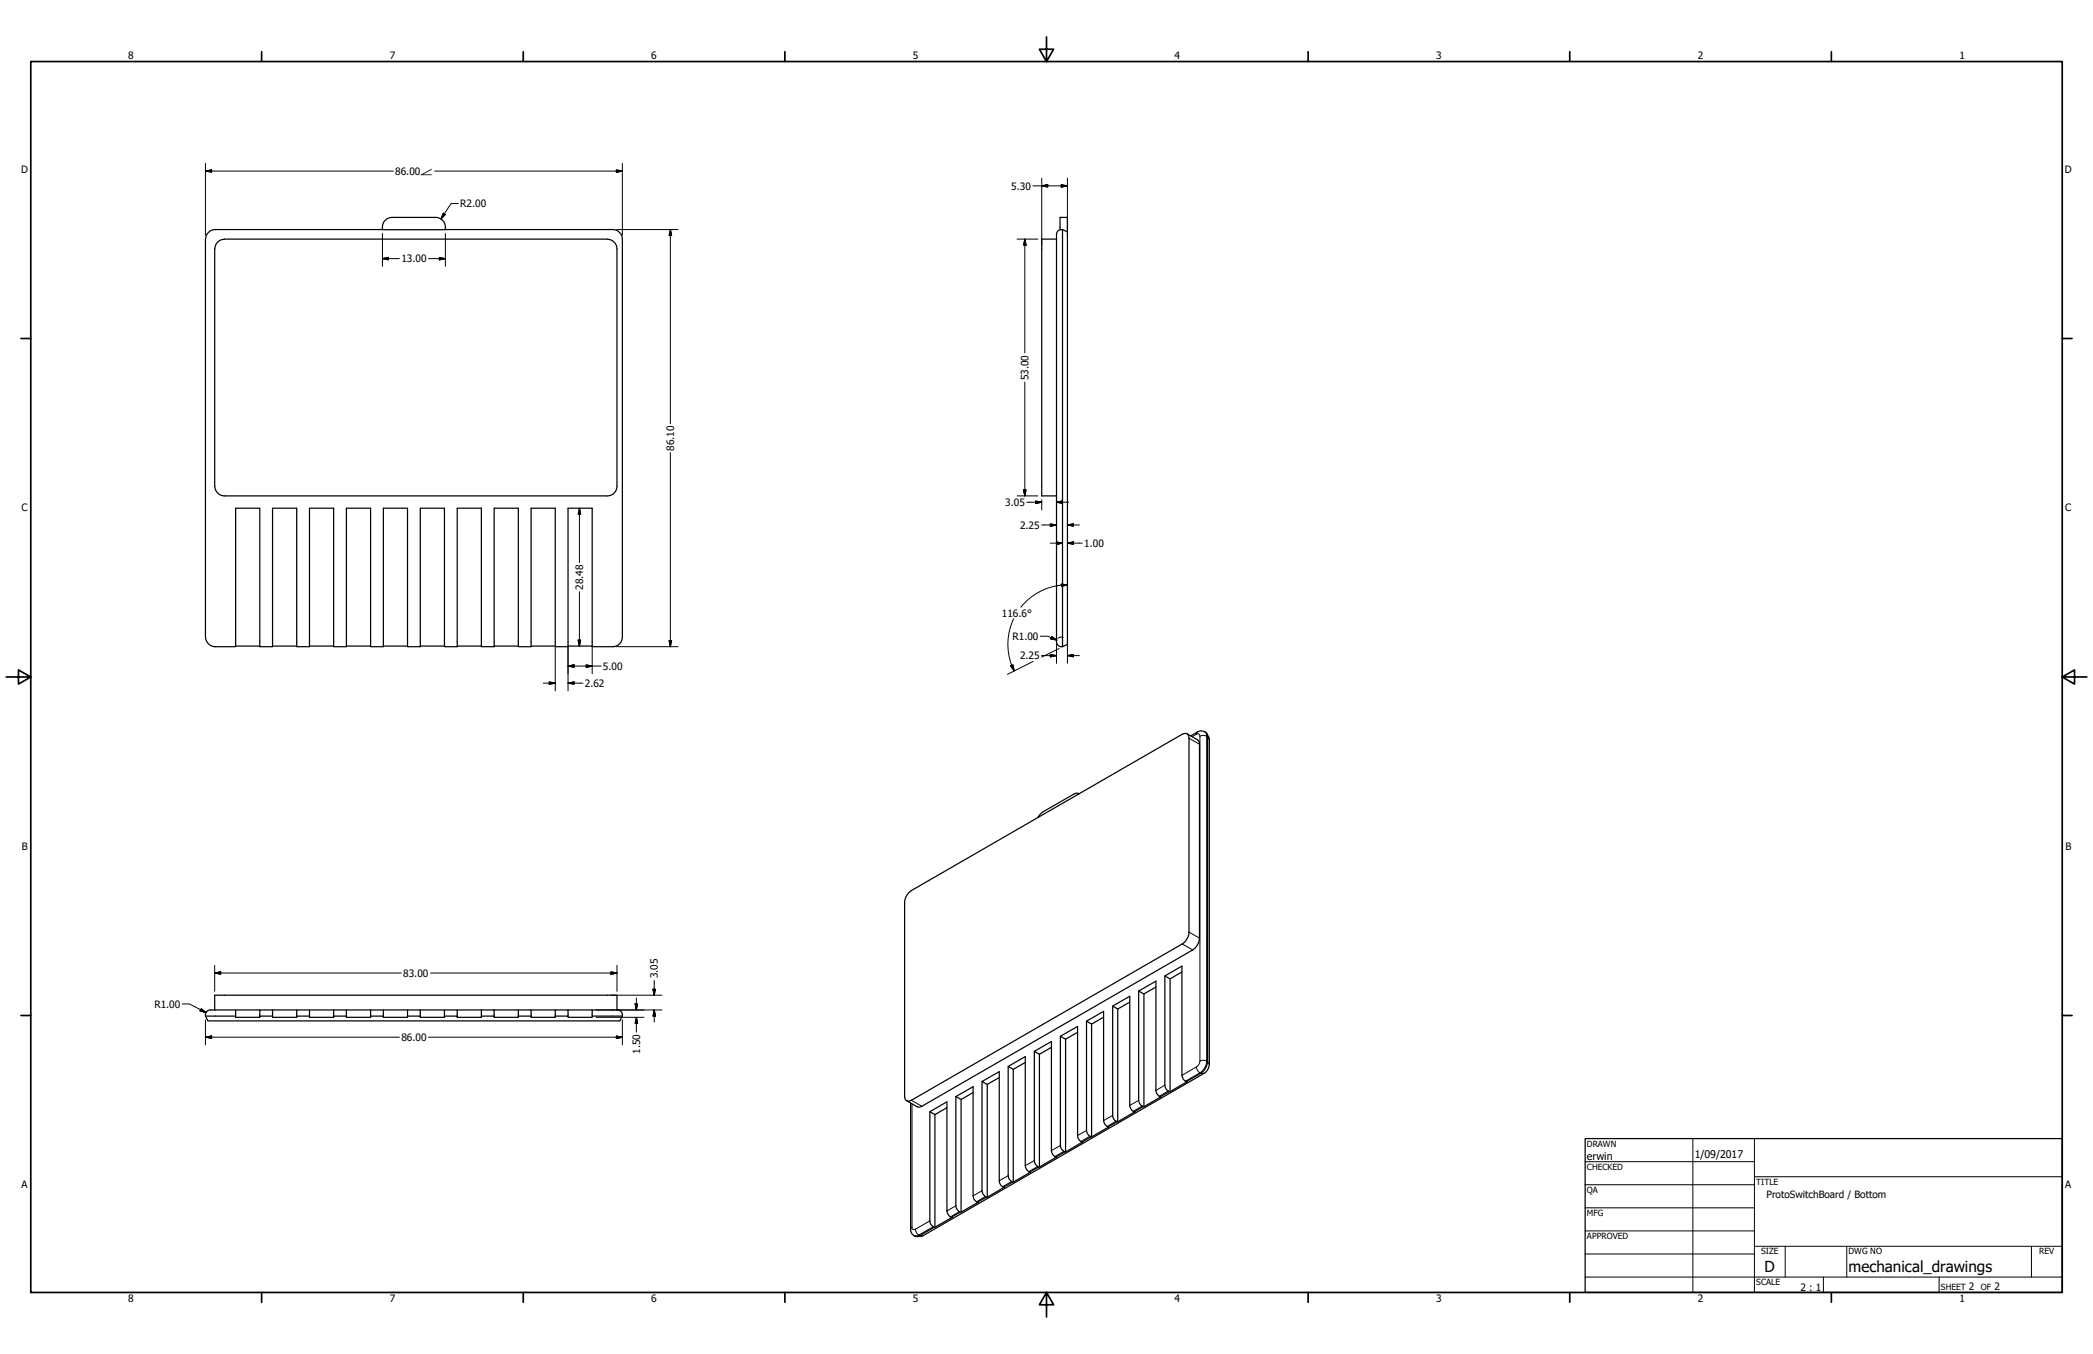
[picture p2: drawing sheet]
<svg xmlns="http://www.w3.org/2000/svg" width="864mm" height="559mm" viewBox="0 0 864 559" stroke-linecap="round" stroke-linejoin="round" font-family="sans-serif">
<!-- layer: Visible (ANSI) -->
<g fill="none" stroke="#000" stroke-width=".51">
<path d="M157.8 93.7v1.1h26v-1.1M157.8 94.7h-69a4.1 4.1 0 0 0-4 4v164.2a4 4 0 0 0 4 4h8.4v-57.2h10v57.2h5.3v-57.2h9.9v57.2h5.3v-57.2h10v57.2h5.2v-57.2h10v57.2h5.3v-57.2h9.9v57.2h5.3v-57.2h10v57.2h5.3v-57.2h9.9v57.2h5.3v-57.2h10v57.2h5.2v-57.2h10v57.2h5.3v-57.2h9.9v57.2h8.5a4 4 0 0 0 4-4v-164.2a4 4 0 0 0-4-4h-69M161.8 89.7a4 4 0 0 0-4 4M161.8 89.7h18a4 4 0 0 1 4 4M435.9 98.7h-6.1v106h6.1M437.4 94.8v-5.1h3v6M438.4 94.7l2 1v170.2l-2 1zM438.4 94.7l-1 .1-.9 .5-.6 1.4v168.2l.6 1.4 .9 .5 1 .1M88.6 102.7v98M88.6 102.7a4 4 0 0 1 4-4h158a4.1 4.1 0 0 1 4 4M254.6 102.7v98M88.6 200.7a4 4 0 0 0 4 4h158a4 4 0 0 0 4-4"/>
<path d="M97.2 266.6h10M112.5 266.6h9.9M127.7 266.6h10M142.9 266.6h10M158.2 266.6h9.9M173.4 266.6h10M188.7 266.6h9.9M203.9 266.6h10M219.1 266.6h10M234.4 266.6h9.9M494.9 307.1v80.1M498.3 304v134.1a6.4 6.4 0 0 1-2.9 4.9l-12.6 7.5-25.7 14.6h.4l-71.7 41.4"/>
<path d="M498.8 304.4l.2 134.9a4.8 4.8 0 0 1-2.2 3.7l-115.9 67-.9 .2M445.1 327.5l-1.2-.2-.8 .4-12.7 7.3-2.2 2.4M375.2 368.2l112.6-65.2a1.72 1.72 0 0 1 2-.1 1.72 1.72 0 0 1 .8 1.8v80a6.1 6.1 0 0 1-2.8 4.9l-111.8 64.5a1.72 1.72 0 0 1-1.9 .2 1.72 1.72 0 0 1-.8-1.9v-80a6 6 0 0 1 1.9-4.2zM492.1 392l-111.7 64.6M84.8 419.4l1 1.9h170l1-1.9M84.8 419.4h12.4v.5h10v-.5h5.3v.5h9.9v-.5h5.3v.5h10v-.5h5.2v.5h10v-.5h5.3v.5h9.9v-.5h5.3v.5h10v-.5h5.3v.5h9.9v-.5h5.3v.5h10v-.5h5.2v.5h10v-.5h5.3v.5h9.9v-.5h12.5M86.8 416.8l-1.4 .6-.6 .9v1.1M86.8 416.8h10.4v2.6M88.6 416.8v-6.1h166v6.1M97.2 416.8h10M107.2 419.4v-2.6h5.3v2.6M112.5 416.8h9.9"/>
<path d="M122.4 419.4v-2.6h5.3v2.6M127.7 416.8h10M137.7 419.4v-2.6h5.2v2.6M142.9 416.8h10M152.9 419.4v-2.6h5.3v2.6M158.2 416.8h9.9M168.1 419.4v-2.6h5.3v2.6M173.4 416.8h10M183.4 419.4v-2.6h5.3v2.6M188.7 416.8h9.9M198.6 419.4v-2.6h5.3v2.6M203.9 416.8h10"/>
<path d="M213.9 419.4v-2.6h5.2v2.6M219.1 416.8h10M229.1 419.4v-2.6h5.3v2.6M234.4 416.8h9.9M244.3 419.4v-2.6h8.5a3.6 3.6 0 0 1 3.4 .6l.5 .9 .1 1.1M455.4 419.8l-5 2.9-2.1-1.3 7.1-4v45.1M459.1 415.2v45.1M461.2 416.4v46.6M466.2 413.6l-5 2.8-2.1-1.2 7.1-4v45M469.8 409v45.1M472 410.2v46.6M476.9 407.4l-4.9 2.8-2.2-1.2 7.1-4.1v45.1"/>
<path d="M480.6 402.8v45.1M482.8 404v46.5M487.7 401.1l-4.9 2.9-2.2-1.2 7.1-4.1v45.1M423 438.5l-4.9 2.8-2.1-1.2 7-4v45M426.8 433.9v45.1M428.9 435.1v46.5M433.8 432.2l-4.9 2.9-2.1-1.2 7-4.1v45.1M437.5 427.7v45.1M439.7 428.9v46.5M444.6 426l-4.9 2.9-2.2-1.2 7.1-4.1v45M448.3 421.4v45.1M450.4 422.7v46.5"/>
<path d="M383.7 458.8v45.1M385.8 460v46.5M390.7 457.1l-4.9 2.9-2.1-1.2 7-4.1v45M394.4 452.6v45M396.6 453.8v46.5M401.5 450.9l-4.9 2.9-2.2-1.2 7.1-4.1v45M405.2 446.3v45.1M407.4 447.5v46.6M412.3 444.7l-4.9 2.8-2.2-1.2 7.1-4v45M416 440.1v45.1M418.1 441.3v46.6M467.6 458.7l.3 .2"/>
<path d="M471.3 456.5l.3 .3M478.3 452.4l.4 .2M482 450.3l.4 .2M489.1 446.2l.4 .2M435.2 477.3l.4 .2M439 475.2l.3 .2M446 471.1l.4 .2M449.7 468.9l.4 .3M456.8 464.9l.3 .2M460.5 462.7l.4 .3M402.9 496l.4 .2M406.6 493.8l.4 .3"/>
<path d="M413.7 489.8l.3 .2M417.4 487.6l.4 .3M424.5 483.6l.3 .1M428.2 481.4l.3 .2M385.1 506.3l.3 .2M385.8 506.5l-6.3 3.5-1.4 .3-.7-.1M392.1 502.2l.4 .2M395.9 500.1l.3 .2"/>
</g>
<!-- layer: Visible Narrow (ANSI) -->
<g fill="none" stroke="#000" stroke-width=".41">
<path d="M490.6 304.7l4.3 2.4M493.6 303l-1.7 1M494.1 302.1l-.5 .9 1.1-.1 .4 .9M495.1 303.8a2.75 2.75 0 0 1 2.8 0M495.1 303.8v134.1M497.1 302l.7 1 .1 .8M497.9 303.8l1.1 1.4M497.9 303.8v134.1M487.8 389.6l4.3 2.4M490.6 384.7l4.3 2.5M495.1 437.9a3.2 3.2 0 0 1 2.8 0M495.1 437.9a3.1 3.1 0 0 1-1.5 2.4 3.3 3.3 0 0 0 1.5 2.5 6.2 6.2 0 0 0 2.8-4.9"/>
<path d="M497.9 437.9l1.1 1.4M376 454.1l4.4 2.5M376.3 455.5v51M469.8 454.1l-3.6 2.1M471.3 456.5l-3.7 2.2M480.6 447.9l-3.7 2.1M482 450.3l-3.7 2.1M493.6 440.3l-5.9 3.5M496.8 443l-1.7-.2-6 3.4M426.8 479l-3.8 2.1M437.5 472.8l-3.7 2.1M439 475.2l-3.8 2.1"/>
<path d="M448.3 466.5l-3.7 2.1M449.7 468.9l-3.7 2.2M459.1 460.3l-3.7 2.2M460.5 462.7l-3.7 2.2M394.4 497.6l-3.7 2.1M405.2 491.4l-3.7 2.1M406.6 493.8l-3.7 2.2M416 485.2l-3.7 2.1M417.4 487.6l-3.7 2.2M428.2 481.4l-3.7 2.2M376.3 506.5l-.6 .8M376.3 506.5l.4 .9 1-.1"/>
<path d="M377.7 507.3a3.2 3.2 0 0 0 1.4 2.4M379.1 509.7l-.7 .3h-1.3M379.1 509.7l1.8 .3M383.7 503.9l-6 3.4M385.1 506.3l-6 3.4M395.9 500.1l-3.8 2.1"/>
</g>
<g fill="none" stroke="#000" stroke-width=".51">
<path d="M489.8 302.8l4.3 2.5 .8 1.1v.7M491.3 303.7a6.5 6.5 0 0 1 5-2 2.28 2.28 0 0 1 2 2.3M498 302.8l.8 1.6M494.9 387.2a6.1 6.1 0 0 1-2.8 4.8M374.1 454.3l4.3 2.5 1.3 .1 .7-.3M375.7 455.2v52.1a2.93 2.93 0 0 0 1.7 2.9M466.2 456.2l.4 1.4 1 1.1M469.8 454.1a3.1 3.1 0 0 0 1.5 2.4M476.9 450a3 3 0 0 0 1.4 2.4M480.6 447.9a3.2 3.2 0 0 0 1.4 2.4M487.7 443.8a3.1 3.1 0 0 0 1.4 2.4M426.8 479a2.81 2.81 0 0 0 1.4 2.4"/>
<path d="M433.8 474.9a3 3 0 0 0 1.4 2.4M437.5 472.8a3.1 3.1 0 0 0 1.5 2.4M444.6 468.6a3 3 0 0 0 1.4 2.5M448.3 466.5a3.2 3.2 0 0 0 1.4 2.4M455.4 462.5a3.4 3.4 0 0 0 1.4 2.4M459.1 460.3a2.81 2.81 0 0 0 1.4 2.4M390.7 499.7l.5 1.4 .9 1.1M394.4 497.6a3.1 3.1 0 0 0 1.5 2.5M401.5 493.5a3 3 0 0 0 1.4 2.5M405.2 491.4a3.2 3.2 0 0 0 1.4 2.4M412.3 487.3a3 3 0 0 0 1.4 2.5M416 485.2a2.81 2.81 0 0 0 1.4 2.4"/>
<path d="M423 481.1a3.3 3.3 0 0 0 1.5 2.5M380 510.2l-1.7 .1M383.7 503.9a2.81 2.81 0 0 0 1.4 2.4"/>
</g>
<!-- layer: Break Line (ANSI) -->
<g fill="none" stroke="#000" stroke-width=".7">
<path d="M431.8 15.2v10.2l-2.9-5.1h5.8l-2.9 5.1M12.7 25.4h838.2v508h-838.2zM107.9 21.3v4.1M215.9 21.3v4.1M323.8 21.3v4.1M539.8 21.3v4.1M647.7 21.3v4.1M755.6 21.3v4.1M8.6 139.7h4.1M850.9 139.7h4.1M2.5 279.4h10.2l-5.1-2.9v5.8l5.1-2.9M850.9 279.4l5.1 2.9v-5.8l-5.1 2.9h10.2"/>
<path d="M8.6 419.1h4.1M850.9 419.1h4.1M107.9 533.4v4.1M215.9 533.4v4.1M323.8 533.4v4.1M431.8 533.4l2.9 5.1h-5.8l2.9-5.1v10.2M539.8 533.4v4.1M647.7 533.4v4.1M755.6 533.4v4.1"/>
</g>
<!-- layer: Hidden (ANSI) -->
<g fill="none" stroke="#000" stroke-width=".41">
<path d="M654 479.4h69.9M698.5 469.9v63.5M723.9 469.9v63.5M654 488.9h69.9M654 498.5h69.9M723.9 485.6h127M654 508h69.9M654 517.5h69.9M723.9 514.3h127M736.6 514.3v12.7M762 514.3v12.7M838.2 514.3v12.7"/>
<path d="M654 527h196.9M752.3 527v6.4M800.1 527v6.4"/>
</g>
<path d="M654 469.9h196.9v63.5h-196.9z" fill="none" stroke="#000" stroke-width=".51"/>
<!-- layer: Symbol (ANSI) -->
<g fill="none" stroke="#000" stroke-width=".41">
<path d="M84.8 70.6l2.5-.5v1zM84.8 70.6h77.5M84.8 67.4v29.7M179.3 70.6h77.5M254.3 70.1l2.5 .5-2.5 .5zM256.8 67.4v29.7M426.2 76.7h14.2M429.8 76.7l2.5-.5v1zM429.8 73.5v27.6M437.9 76.2l2.5 .5-2.5 .5zM440.4 73.5v23.6M157.8 96.4v13.5"/>
<path d="M182.9 88l.9 .5-1.8 1.9zM183.8 96.4v13.5M189.1 84h-3l-4.1 6.4M254.4 94.7h25.4M276.6 94.7l.5 2.5h-1zM276.6 94.7v80.1M419.7 98.7h8.5M422.8 98.7l.6 2.5h-1.1zM422.8 98.7v47M157.8 106.7l2.5-.5v1.1zM157.8 106.7h7M176.8 106.7h7"/>
<path d="M181.3 106.2l2.5 .5-2.5 .6zM422.8 157.7v47M276.6 186.8v80.1M239.1 209.7l.5 2.5h-1zM239.1 209.7v22.5M419.7 204.7h8.5M422.3 202.2h1.1l-.6 2.5zM423.7 207.3h6.1M427.3 206.8l2.5 .5-2.5 .5zM429.8 216.7h6.1M429.8 206.3v4.1M433.4 216.2l2.5 .5-2.5 .5z"/>
<path d="M435.9 207.3l2.5-.5v1zM435.9 206.3v4.1M435.9 207.3h5M440.4 216.7l2.5-.5v1zM440.4 216.7h5M433.4 224.2h5M435.9 223.6l2.5 .6-2.5 .5zM440.4 224.2l2.5-.6v1.1zM440.4 224.2h6.1M239.1 244.2v22.4M418.2 255.4a24.4 24.4 0 0 0 .3 21.5M437.9 241l2.5 .4-2.4 .6z"/>
<path d="M440.4 241.4a24.5 24.5 0 0 0-19.2 9.2M229.1 266.5v18.6M234.4 274.9l2.5-.5v1zM234.4 274.9h13.6M234.4 266.5v18.6M238.6 264.2h1l-.5 2.4zM241.9 274.4l2.4 .5-2.4 .5zM244.3 266.5v11.6M254.4 266.9h25.4M276.1 264.4h1l-.5 2.5zM417 274.8l1-.4 .5 2.5zM426.3 273l-10.6 5.3"/>
<path d="M429.3 262.6h3l3.8 1.6M429.8 270.6h6.1M433.4 270.1l2.5 .5-2.5 .5zM434 262.7l2.1 1.5-2.5-.5zM435.9 264.5v9.2M437 267.7l-7.2 3.5M438.7 263.1l-1.4-.1-.8 .5M440.4 270.6l2.5-.5v1zM440.4 264.5v9.2M440.4 270.6h5M224.2 281.9h4.9M226.6 281.4l2.5 .5-2.5 .5z"/>
<path d="M234.4 281.9l2.5-.5v1zM234.4 281.9h6.1M88.6 398.4v10.7M254.6 398.4v10.7M75.2 414.3h3l6.8 3.6M83.1 416.3l1.9 1.6-2.5-.7zM88.6 401.6l2.5-.5v1zM88.6 401.6h77M177.6 401.6h77M246 416.8h27.1M246 419.9h19.7M252.1 401.1l2.5 .5-2.5 .5z"/>
<path d="M252.2 410.7h20.9M262.1 414.3h1l-.5 2.5zM262.6 419.9l.5 2.4h-1zM262.6 411.9v4.9M262.6 419.9v6.1M269.4 408.2h1l-.5 2.5zM269.9 416.8l.5 2.6h-1zM269.9 404.6v6.1M269.9 416.8v5M84.8 428.1l2.5-.6v1.1zM84.8 420.9v10.3M84.8 428.1h80"/>
<path d="M176.8 428.1h80M254.3 427.5l2.5 .6-2.5 .5zM256.8 420.9v10.3"/>
</g>
<g fill="#000" stroke="#000" stroke-width=".41">
<path d="M84.8 70.6l2.5-.5zM84.8 70.6l2.5-.5v1zM254.3 71.1l2.5-.5zM254.3 70.1l2.5 .5-2.5 .5zM429.8 76.7l2.5-.5zM429.8 76.7l2.5-.5v1zM437.9 77.2l2.5-.5zM437.9 76.2l2.5 .5-2.5 .5zM182.9 88l-.9 2.4zM182.9 88l.9 .5-1.8 1.9zM276.6 94.7l.5 2.5zM276.6 94.7l.5 2.5h-1z"/>
<path d="M157.8 106.7l2.5-.5zM157.8 106.7l2.5-.5v1.1zM181.3 107.3l2.5-.6zM181.3 106.2l2.5 .5-2.5 .6zM422.8 98.7l.6 2.5zM422.8 98.7l.6 2.5h-1.1zM239.1 209.7l.5 2.5zM239.1 209.7l.5 2.5h-1zM422.3 202.2l.5 2.5zM422.3 202.2h1.1l-.6 2.5zM427.3 207.8l2.5-.5zM427.3 206.8l2.5 .5-2.5 .5z"/>
<path d="M433.4 217.2l2.5-.5zM433.4 216.2l2.5 .5-2.5 .5zM435.9 207.3l2.5-.5zM435.9 207.3l2.5-.5v1zM440.4 216.7l2.5-.5zM440.4 216.7l2.5-.5v1zM435.9 224.7l2.5-.5zM435.9 223.6l2.5 .6-2.5 .5zM440.4 224.2l2.5-.6zM440.4 224.2l2.5-.6v1.1zM438 242l2.4-.6zM437.9 241l2.5 .4-2.4 .6z"/>
<path d="M234.4 274.9l2.5-.5zM234.4 274.9l2.5-.5v1zM238.6 264.2l.5 2.4zM238.6 264.2h1l-.5 2.4zM241.9 275.4l2.4-.5zM241.9 274.4l2.4 .5-2.4 .5zM276.1 264.4l.5 2.5zM276.1 264.4h1l-.5 2.5zM417 274.8l1.5 2.1zM417 274.8l1-.4 .5 2.5zM433.4 271.1l2.5-.5zM433.4 270.1l2.5 .5-2.5 .5z"/>
<path d="M433.6 263.7l2.5 .5zM434 262.7l2.1 1.5-2.5-.5zM440.4 270.6l2.5-.5zM440.4 270.6l2.5-.5v1zM226.6 282.4l2.5-.5zM226.6 281.4l2.5 .5-2.5 .5zM234.4 281.9l2.5-.5zM234.4 281.9l2.5-.5v1zM82.5 417.2l2.5 .7zM83.1 416.3l1.9 1.6-2.5-.7zM88.6 401.6l2.5-.5zM88.6 401.6l2.5-.5v1z"/>
<path d="M252.1 402.1l2.5-.5zM252.1 401.1l2.5 .5-2.5 .5zM262.1 414.3l.5 2.5zM262.1 414.3h1l-.5 2.5zM269.4 408.2l.5 2.5zM269.4 408.2h1l-.5 2.5zM269.9 416.8l.5 2.6zM269.9 416.8l.5 2.6h-1zM84.8 428.1l2.5-.6zM84.8 428.1l2.5-.6v1.1zM254.3 428.6l2.5-.5zM254.3 427.5l2.5 .6-2.5 .5z"/>
<path d="M262.6 419.9l.5 2.4zM262.6 419.9l.5 2.4h-1z"/>
</g>
<g font-size="6.3">
<text x="728.1" y="524.9">D</text>
<text x="762.8" y="525">mechanical_drawings</text>
</g>
<g font-size="4.4">
<text x="654.8" y="478.6">erwin</text>
<text x="699.3" y="478">1/09/2017</text>
</g>
<g font-size="4.2">
<text x="52.8" y="24.4">8</text>
<text x="160.8" y="24.4">7</text>
<text x="268.7" y="24.4">6</text>
<text x="376.7" y="24.4">5</text>
<text x="484.6" y="24.4">4</text>
<text x="592.6" y="24.4">3</text>
<text x="700.5" y="24.4">2</text>
<text x="808.5" y="24.4">1</text>
<text x="8.8" y="71.4">D</text>
<text x="852" y="71.4">D</text>
<text x="163.1" y="72.1">86.00∠</text>
<text x="417.3" y="78.2">5.30</text>
<text x="189.9" y="85.5">R2.00</text>
<text x="165.6" y="108.3">13.00</text>
<text x="424.4" y="156.9" transform="rotate(-90 424.4 156.9)">53.00</text>
<text x="278.1" y="186.1" transform="rotate(-90 278.1 186.1)">86.10</text>
<text x="414.8" y="208.8">3.05</text>
<text x="8.9" y="211.1">C</text>
<text x="852.2" y="211.1">C</text>
<text x="420.9" y="218.2">2.25</text>
<text x="447.4" y="225.7">1.00</text>
<text x="240.6" y="243.4" transform="rotate(-90 240.6 243.4)">28.48</text>
<text x="413.4" y="254.6">116.6°</text>
<text x="417.8" y="264.1">R1.00</text>
<text x="420.9" y="272.1">2.25</text>
<text x="248.8" y="276.4">5.00</text>
<text x="241.3" y="283.5">2.62</text>
<text x="9" y="350.8">B</text>
<text x="852.2" y="350.8">B</text>
<text x="166.4" y="403.1">83.00</text>
<text x="271.5" y="403.8" transform="rotate(-90 271.5 403.8)">3.05</text>
<text x="63.7" y="415.9">R1.00</text>
<text x="165.6" y="429.6">86.00</text>
<text x="264.1" y="434.9" transform="rotate(-90 264.1 434.9)">1.50</text>
<text x="8.9" y="490.5">A</text>
<text x="852.2" y="490.5">A</text>
<text x="742.9" y="532.6">2 : 1</text>
<text x="812.4" y="532.6">2</text>
<text x="823" y="532.6">2</text>
<text x="52.8" y="537.5">8</text>
<text x="160.8" y="537.5">7</text>
<text x="268.7" y="537.5">6</text>
<text x="376.7" y="537.5">5</text>
<text x="484.6" y="537.5">4</text>
<text x="592.6" y="537.5">3</text>
<text x="700.5" y="537.5">2</text>
<text x="808.5" y="537.5">1</text>
</g>
<text font-size="4.1" x="728.9" y="494.5">ProtoSwitchBoard / Bottom</text>
<g font-size="3.5">
<text x="654.8" y="473.2">DRAWN</text>
<text x="654.8" y="482.8">CHECKED</text>
<text x="724.7" y="488.9">TITLE</text>
<text x="654.8" y="492.3">QA</text>
<text x="654.8" y="501.8">MFG</text>
<text x="654.8" y="511.4">APPROVED</text>
<text x="726.7" y="517.7">SIZE</text>
<text x="762.8" y="517.7">DWG NO</text>
<text x="841.4" y="517.7">REV</text>
<text x="724.7" y="530.4">SCALE</text>
<text x="800.9" y="532.6">SHEET</text>
<text x="817.4" y="532.6">OF</text>
</g>
</svg>
